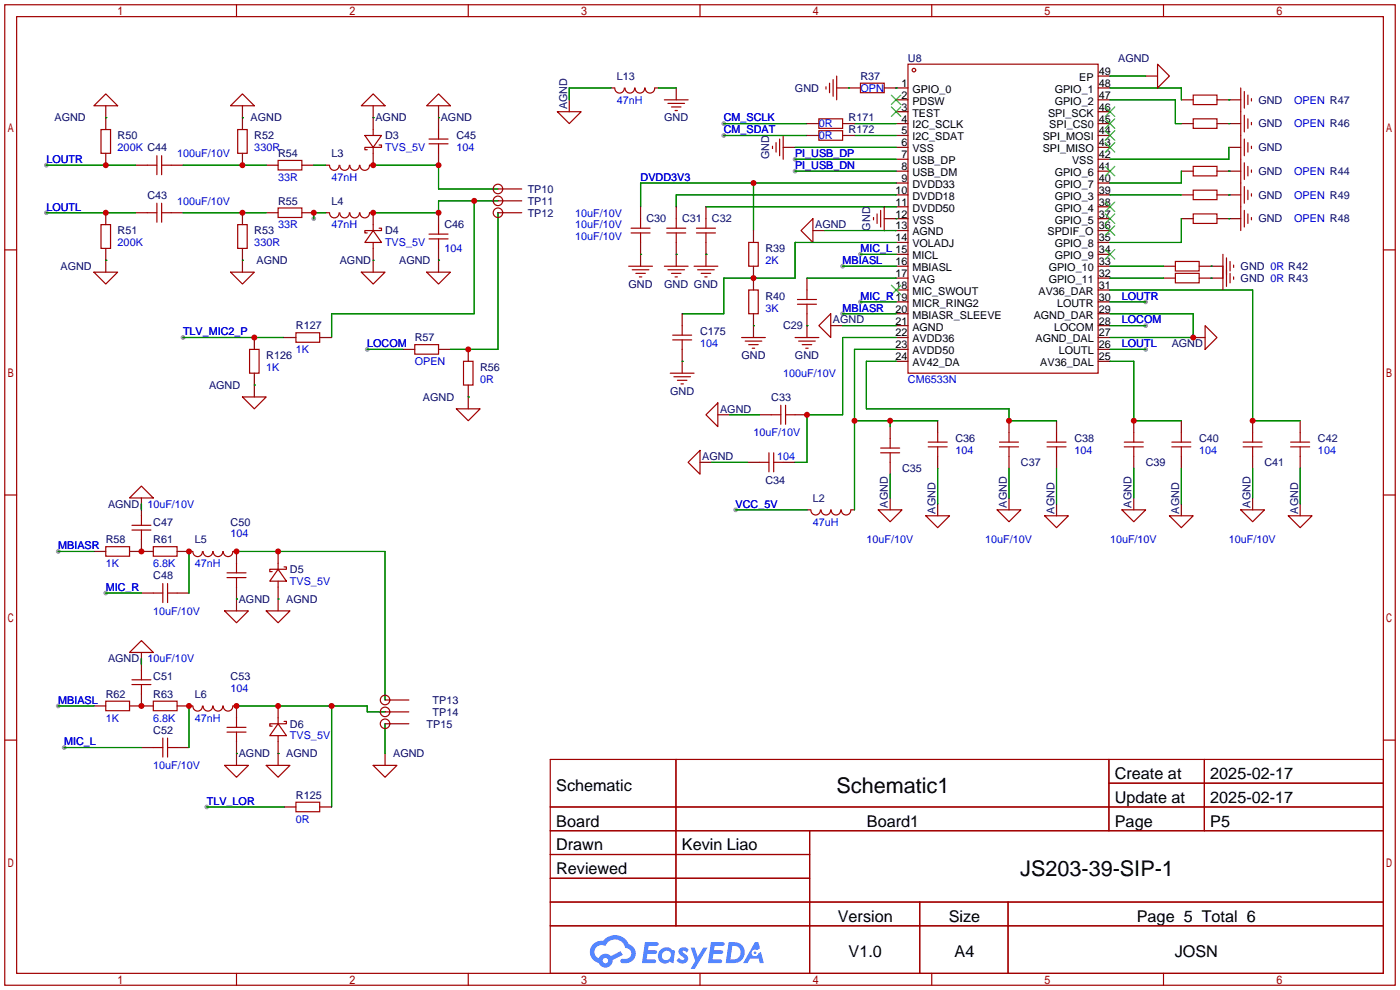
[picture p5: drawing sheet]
<svg xmlns="http://www.w3.org/2000/svg" width="299mm" height="212mm" viewBox="0 0 299 212" stroke-linecap="round" stroke-linejoin="round" font-family="sans-serif">
<g fill="#999">
<circle cx="169.9" cy="36.6" r=".51"/>
<circle cx="169.9" cy="34" r=".51"/>
<circle cx="183.9" cy="54.4" r=".51"/>
<circle cx="180.1" cy="56.9" r=".51"/>
<circle cx="183.9" cy="64.5" r=".51"/>
<circle cx="180.1" cy="67.1" r=".51"/>
<circle cx="157.2" cy="109" r=".51"/>
<circle cx="244.9" cy="74.7" r=".51"/>
<circle cx="244.9" cy="64.5" r=".51"/>
<circle cx="244.9" cy="69.6" r=".51"/>
<circle cx="67.1" cy="46.7" r=".51"/>
<circle cx="9.9" cy="35.3" r=".51"/>
<circle cx="9.9" cy="45.5" r=".51"/>
<circle cx="78.5" cy="74.7" r=".51"/>
<circle cx="12.4" cy="117.9" r=".51"/>
<circle cx="22.6" cy="126.7" r=".51"/>
<circle cx="12.4" cy="150.9" r=".51"/>
<circle cx="13.7" cy="159.8" r=".51"/>
<circle cx="154.7" cy="26.4" r=".51"/>
<circle cx="154.7" cy="29" r=".51"/>
<circle cx="44.2" cy="172.5" r=".51"/>
<circle cx="39.1" cy="72.1" r=".51"/>
</g>
<g fill="none" stroke="#a10000" stroke-width=".25">
<path d="M1 1h297.2v209.6h-297.2zM3.6 3.6h292.1v204.4h-292.1zM50.5 1v2.6M100.1 1v2.6M149.6 1v2.6M199.1 1v2.6M248.7 1v2.6M1 53.4h2.6M295.7 53.4h2.5M1 105.8h2.6M295.7 105.8h2.5M1 158.2h2.6"/>
<path d="M295.7 158.2h2.5M117.6 162.3h178.1v45.7h-178.1zM117.6 172.5h178.1M117.6 177.5h178.1M144.5 162.3v35.6M173 177.5v30.5M237 162.3v15.2M237 167.4h58.7M257.4 162.3v15.2M117.6 182.6h55.4M117.6 192.8h178.1M117.6 187.7h55.4"/>
<path d="M117.6 197.9h178.1M196.6 192.8v15.2M215.4 192.8v15.2M50.5 208v2.6M100.1 208v2.6M149.6 208v2.6M199.1 208v2.6M248.7 208v2.6"/>
</g>
<g fill="#5487ff">
<path d="M145.3 202.7a1.3 1.3 0 0 1 1.9 .3l-.4 .6a.54 .54 0 0 0-.9-.2l.1 .2a1.34 1.34 0 0 1 .9 1.8 1.47 1.47 0 0 1-2.3-.1l.5-.6 .8 .5a.31 .31 0 0 0 .4-.3 .31 .31 0 0 0-.3-.4 1.12 1.12 0 0 1-.7-1.8z"/>
<path d="M147.6 202.5h.9l.6 2 1.2-2h.9l-2.7 4.6h-.9l1-1.7z"/>
<path d="M137.8 201.4h1.7a1.31 1.31 0 0 1 1.2 .2 .4 .4 0 0 1-.3 .5l-1.8 .1-.1 .9h1.6a.4 .4 0 0 1 .4 .4 .4 .4 0 0 1-.5 .4h-1.6l-.2 1.2h1.4a.46 .46 0 0 1 .5 0 .46 .46 0 0 1 .1 .5l-.4 .2h-2.6z"/>
<path d="M151.9 201.4h1.7a1.32 1.32 0 0 1 1.2 .2 .39 .39 0 0 1-.3 .5l-1.8 .1-.1 .9h1.6a.4 .4 0 0 1 .4 .4 .4 .4 0 0 1-.4 .4h-1.7l-.2 1.2h1.4a.46 .46 0 0 1 .5 0 .46 .46 0 0 1 .1 .5l-.4 .2h-2.6z"/>
<path d="M161.3 201.4h.8l.3 1.3-.6 .4a.75 .75 0 0 0-1.1 .3 .75 .75 0 0 0 .5 1 .75 .75 0 0 0 .9-.7l.5-.2 .6 2.3h-.8l-.3-.9h-1.8l-.5 .9h-1z"/>
<path d="M155.7 201.4l-.6 4.4h1.5a2.27 2.27 0 0 0 2.6-2.2 2.27 2.27 0 0 0-2.7-2.2zM156.5 202.1a1.5 1.5 0 0 1 1.8 1.6 1.5 1.5 0 0 1-1.9 1.4h-.3z"/>
<path d="M141.2 203a1.6 1.6 0 0 0-.3 2.3 1.6 1.6 0 0 0 2.3 .2l.7 .3 .3-2.4-.1-.3-.5-.1a1.58 1.58 0 0 0-2.4 0zM141.8 203.5a.98 .98 0 0 1 1.6 .4 .98 .98 0 0 1-1.1 1.3 .94 .94 0 0 1-.9-.7 .94 .94 0 0 1 .4-1z"/>
<path d="M126.8 201.8a2.37 2.37 0 0 0 1.1 4 1.54 1.54 0 0 0 1.8 1 1.54 1.54 0 0 0 1.2-1.6l2.2-1.1-.5-.8-2 1a1.57 1.57 0 0 0-2.7 .5 1.5 1.5 0 0 1-.7-2.1 1.5 1.5 0 0 1 2.2-.5 2.23 2.23 0 0 1 2.3-1.4 2.23 2.23 0 0 1 2 1.8 1.16 1.16 0 0 1 1.2 1.1 1.16 1.16 0 0 1-1.1 1.2h-.7a.47 .47 0 0 0-.5 .4 .47 .47 0 0 0 .4 .5 2.17 2.17 0 0 0 2.5-.9 2.17 2.17 0 0 0-.3-2.7l-.8-.4a3.2 3.2 0 0 0-5.5-.7l-1.1 .1zM128.8 205.3a.6 .6 0 0 1 1.2 0 .6 .6 0 0 1-1.2 0z"/>
<circle cx="161.4" cy="203.6" r=".28"/>
</g>
<g fill="none" stroke="#a10000" stroke-width=".25">
<path d="M131.4 18.8a1.01 1.01 0 0 0 1 1.1 1.01 1.01 0 0 0 1-1.1M133.6 18.8a1.01 1.01 0 0 0 1 1.1 1.01 1.01 0 0 0 1-1.1M135.7 18.8a1.01 1.01 0 0 0 1.1 1.1 1.01 1.01 0 0 0 1-1.1M137.9 18.8a1.01 1.01 0 0 0 1 1.1 1.01 1.01 0 0 0 1-1.1M176.5 18.5v.6M177.3 17.8v2M178.1 17v3.6M178.8 16.3v5M183.9 17.8h5.1v2h-5.1zM194.1 13.7h40.6v66.1h-40.6zM247.4 13.7l2.5 2.6-2.5 2.5zM265.2 18.8v30.5"/>
<path d="M265.9 19.6v3.5M21.6 27.7h2v5.1h-2zM22.6 20.1l2.5 2.5h-5zM31.5 35.3h2M33.5 33.3v4M34.5 33.3v4M34.5 35.3h2.1M49.3 22.6l2.5-2.5 2.6 2.5zM50.8 27.7h2v5.1h-2zM59.4 34.3h5.1v2h-5.1zM70.4 35.3a1.01 1.01 0 0 0 1.1 1.1 1.01 1.01 0 0 0 1-1.1M72.6 35.3a1.01 1.01 0 0 0 1 1.1 1.01 1.01 0 0 0 1.1-1.1"/>
<path d="M74.8 35.3a1.01 1.01 0 0 0 1 1.1 1.01 1.01 0 0 0 1-1.1M76.9 35.3a1.01 1.01 0 0 0 1.1 1.1 1.01 1.01 0 0 0 1-1.1M78 29h3.5l-1.7 2.5zM79.8 20.1l2.5 2.5h-5.1zM79.8 27.7v1.3M79.8 31.5v1.3M81 31h.5v.5h-3.5v.5h.5M91.7 29.7h4.1M91.7 30.7h4.1M93.7 20.1l2.6 2.5h-5.1zM93.7 27.7v2M93.7 30.7v2.1"/>
<path d="M119.1 23.9h5.1l-2.5 2.5zM142 21.3h5.1M142.7 22.1h3.6M143.5 22.9h2M144.3 23.6h.5M165.1 31.2v.6M165.9 30.5v2M166.6 29.7v3.6M167.4 29v5M175 25.4h5.1v2h-5.1zM175 27.9h5.1v2.1h-5.1zM255 35.6h5.1v2h-5.1z"/>
<path d="M255 25.4h5.1v2h-5.1zM255 20.3h5.1v2.1h-5.1zM265.9 24.6v3.6M265.9 29.7v3.6M265.9 34.8v3.6M265.9 39.9v3.5M266.7 20.3v2.1M266.7 25.4v2M266.7 30.5v2M266.7 35.6v2M267.5 21.1v.5M267.5 26.2v.5"/>
<path d="M267.5 31.2v.6M267.5 36.3v.5M20.1 58.2h5l-2.5 2.5zM21.6 48h2v5.1h-2zM31.5 45.5h2M33.5 43.4v4.1M34.5 45.5h2.1M34.5 43.4v4.1M49.3 58.2h5.1l-2.6 2.5zM50.8 48h2v5.1h-2zM59.4 44.4h5.1v2.1h-5.1zM70.4 45.5a1.01 1.01 0 0 0 1.1 1.1 1.01 1.01 0 0 0 1-1.1"/>
<path d="M72.6 45.5a1.01 1.01 0 0 0 1 1.1 1.01 1.01 0 0 0 1.1-1.1M74.8 45.5a1.01 1.01 0 0 0 1 1.1 1.01 1.01 0 0 0 1-1.1M76.9 45.5a1.01 1.01 0 0 0 1.1 1.1 1.01 1.01 0 0 0 1-1.1M77.2 58.2h5.1l-2.5 2.5zM79.8 49.3l1.7 2.5h-3.5zM79.8 48v1.3M79.8 51.8v1.3M81 48.8h.5v.5h-3.5v.5h.5M91.2 58.2h5.1l-2.6 2.5zM91.7 50h4.1M91.7 51.1h4.1M93.7 48v2"/>
<path d="M93.7 51.1v2M134.4 56.9h5M134.9 48.8h4M134.9 49.8h4M135.1 57.7h3.6M135.9 58.4h2M136.7 59.2h.5M136.9 46.7v2.1M136.9 49.8v2M142 56.9h5.1M142.5 48.8h4.1M142.5 49.8h4.1"/>
<path d="M142.7 57.7h3.6M143.5 58.4h2M144.3 59.2h.5M144.5 46.7v2.1M144.5 49.8v2M148.3 56.9h5.1M148.8 48.8h4.1M148.8 49.8h4.1M149.1 57.7h3.6M149.9 58.4h2M150.6 59.2h.5M150.9 46.7v2.1"/>
<path d="M150.9 49.8v2M160 51.8h2.1v5.1h-2.1zM173.7 46.7v5.1l-2.5-2.5zM186.7 46.5v.5M187.5 45.7v2.1M188.2 45v3.5M189 44.2v5.1M251.2 55.9h5.1v2h-5.1zM251.2 58.4h5.1v2.1h-5.1zM255 45.7h5.1v2.1h-5.1zM255 40.6h5.1v2.1h-5.1zM261.4 54.4v7.6"/>
<path d="M262.1 55.1v6.1M262.9 55.9v2M262.9 58.4v2.1M263.7 56.6v.6M263.7 59.2v.5M265.9 45v3.5M266.7 40.6v2.1M266.7 45.7v2.1M267.5 41.4v.5M267.5 46.5v.5M53.3 74.7h2.1v5.1h-2.1zM63.2 71.1h5.1v2.1h-5.1z"/>
<path d="M88.6 73.7h5.1v2h-5.1zM99.1 77.2h2v5.1h-2zM143.3 79.8h5M143.8 71.6h4M143.8 72.6h4M145.8 69.6v2M145.8 72.6v2.1M158.5 72.1h5.1M159.3 72.9h3.5M160 62h2.1v5.1h-2.1zM160 73.7h2.1M160.8 74.4h.5"/>
<path d="M169.9 72.1h5.1M170.4 64h4.1M170.4 65h4.1M170.7 72.9h3.5M171.4 73.7h2.1M172.2 74.4h.5M172.5 62v2M172.5 65v2.1M175 69.6l2.5-2.5v5zM257.6 69.6l2.5 2.5-2.5 2.6zM51.8 84.8h5.1l-2.5 2.6zM97.5 87.4h5.1l-2.5 2.5z"/>
<path d="M144 80.5h3.6M144.8 81.3h2M145.5 82h.5M149.6 96.3v5l-2.5-2.5zM150.9 88.6l2.5-2.5v5.1zM162.3 98.8h2M164.3 96.8v4M164.8 88.6h2.1M165.4 96.8v4M165.4 98.8h2M166.9 86.6v4.1M167.9 86.6v4.1"/>
<path d="M167.9 88.6h2M188.2 95.8h4.1M188.2 96.8h4.1M190.2 93.7v2.1M190.2 96.8v2M198.4 94.5h4M198.4 95.5h4M200.4 92.5v2M200.4 95.5v2M213.6 94.5h4.1M213.6 95.5h4.1M215.6 92.5v2"/>
<path d="M215.6 95.5v2M223.8 94.5h4M223.8 95.5h4M225.8 92.5v2M225.8 95.5v2M240.3 94.5h4M240.3 95.5h4M242.3 92.5v2M242.3 95.5v2M250.4 94.5h4.1M250.4 95.5h4.1M252.5 92.5v2"/>
<path d="M252.5 95.5v2M265.7 94.5h4M265.7 95.5h4M267.7 92.5v2M267.7 95.5v2M275.8 94.5h4.1M275.8 95.5h4.1M277.9 92.5v2M277.9 95.5v2M22.6 116.8h5.1v2.1h-5.1zM28.2 112.3h4.1M28.2 113.3h4.1"/>
<path d="M30.2 103.9l2.6 2.5h-5.1zM30.2 110.2v2.1M30.2 113.3v2M32.8 116.8h5v2.1h-5zM41.2 117.9a1.01 1.01 0 0 0 1 1.1 1.01 1.01 0 0 0 1.1-1.1M43.4 117.9a1.01 1.01 0 0 0 1 1.1 1.01 1.01 0 0 0 1-1.1M45.6 117.9a1.01 1.01 0 0 0 1 1.1 1.01 1.01 0 0 0 1-1.1M47.7 117.9a1.01 1.01 0 0 0 1 1.1 1.01 1.01 0 0 0 1.1-1.1M173.3 109a1.01 1.01 0 0 0 1 1.1 1.01 1.01 0 0 0 1-1.1M175.5 109a1.01 1.01 0 0 0 1 1.1 1.01 1.01 0 0 0 1-1.1M177.7 109a1.01 1.01 0 0 0 1 1.1 1.01 1.01 0 0 0 1-1.1M179.8 109a1.01 1.01 0 0 0 1 1.1 1.01 1.01 0 0 0 1-1.1"/>
<path d="M187.7 109h5.1l-2.6 2.5zM197.9 110.2h5l-2.5 2.6zM213.1 109h5.1l-2.6 2.5zM223.3 110.2h5l-2.5 2.6zM239.8 109h5.1l-2.6 2.5zM249.9 110.2h5.1l-2.5 2.6zM265.2 109h5.1l-2.6 2.5zM275.3 110.2h5.1l-2.5 2.6zM30.2 136.9l2.6 2.5h-5.1zM32.8 126.7h2M34.8 124.7v4.1M35.8 126.7h2"/>
<path d="M35.8 124.7v4.1M48 130.6h5.1l-2.6 2.5zM48.5 123.4h4.1M48.5 122.4h4.1M50.5 120.4v2M50.5 123.4v2.1M56.9 130.6h5.1l-2.6 2.5zM59.4 121.7l1.8 2.5h-3.5zM59.4 120.4v1.3M59.4 124.2v1.3M60.7 121.2h.5v.5h-3.5v.5h.5M22.6 149.9h5.1v2h-5.1z"/>
<path d="M28.2 145.3h4.1M28.2 146.3h4.1M30.2 143.3v2M30.2 146.3v2M32.8 149.9h5v2h-5zM32.8 159.8h2M34.8 157.7v4.1M35.8 157.7v4.1M35.8 159.8h2M41.2 150.9a1.01 1.01 0 0 0 1 1.1 1.01 1.01 0 0 0 1.1-1.1M43.4 150.9a1.01 1.01 0 0 0 1 1.1 1.01 1.01 0 0 0 1-1.1M45.6 150.9a1.01 1.01 0 0 0 1 1.1 1.01 1.01 0 0 0 1-1.1"/>
<path d="M47.7 150.9a1.01 1.01 0 0 0 1 1.1 1.01 1.01 0 0 0 1.1-1.1M48.5 156.5h4.1M48.5 155.4h4.1M50.5 153.4v2M50.5 156.5v2M59.4 154.7l1.8 2.5h-3.5zM59.4 153.4v1.3M59.4 157.2v1.3M60.7 154.2h.5v.5h-3.5v.5h.5M48 163.6h5.1l-2.6 2.5zM56.9 163.6h5.1l-2.6 2.5zM63.2 171.5h5.1v2h-5.1z"/>
<path d="M79.8 163.6h5l-2.5 2.5z"/>
<circle cx="195.3" cy="15" r=".38"/>
<circle cx="106.4" cy="45.5" r="1.02"/>
<circle cx="106.4" cy="40.4" r="1.02"/>
<circle cx="106.4" cy="42.9" r="1.02"/>
<circle cx="82.3" cy="154.7" r="1.02"/>
<circle cx="82.3" cy="149.6" r="1.02"/>
<circle cx="82.3" cy="152.1" r="1.02"/>
</g>
<g fill="none" stroke="#870000" stroke-width=".25">
<path d="M130.6 18.8h.7M140 18.8h.7M144.5 18.8v2.5M178.8 18.8h5.1M189 18.8h5.1M234.7 18.8h2.5M234.7 16.3h2.5M244.9 16.3h2.5M22.6 22.6v5.1M22.6 32.8v2.5M29 35.3h2.5M36.6 35.3h2.5"/>
<path d="M51.8 22.6v5.1M51.8 32.8v2.5M56.9 35.3h2.5M64.5 35.3h2.6M69.6 35.3h.8M79.8 32.8v2.5h-.8M79.8 22.6v5.1M93.7 22.6v5.1M93.7 32.8v2.5M121.7 21.3v2.6M167.4 31.5h2.5M172.5 26.4h2.5"/>
<path d="M172.5 29h2.5M180.1 26.4h2.5M180.1 29h2.5M191.5 21.3h2.6M191.5 23.9h2.6M191.5 26.4h2.6M191.5 29h2.6M191.5 31.5h2.6M191.5 34h2.6M191.5 36.6h2.6M191.5 39.1h2.6M234.7 21.3h2.5"/>
<path d="M234.7 23.9h2.5M234.7 26.4h2.5M234.7 29h2.5M234.7 31.5h2.5M234.7 34h2.5M234.7 36.6h2.5M234.7 39.1h2.5M252.5 21.3h2.5M252.5 26.4h2.5M252.5 36.6h2.5M260.1 21.3h5.1M260.1 26.4h5.1"/>
<path d="M260.1 36.6h5.1M262.6 31.5h2.6M22.6 45.5v2.5M22.6 53.1v5.1M29 45.5h2.5M36.6 45.5h2.5M51.8 45.5v2.5M51.8 53.1v5.1M56.9 45.5h2.5M64.5 45.5h2.6M69.6 45.5h.8M79 45.5h.8v2.5"/>
<path d="M79.8 53.1v5.1M93.7 45.5v2.5M93.7 53.1v5.1M106.4 45.5h5.1M106.4 40.4h5.1M106.4 42.9h5.1M136.9 44.2v2.5M136.9 51.8v5.1M144.5 44.2v2.5M144.5 51.8v5.1M150.9 44.2v2.5M150.9 51.8v5.1"/>
<path d="M161 49.3v2.5M161 56.9v5.1M172.5 59.4v2.6M173.7 49.3h2.6M189 46.7h5.1M191.5 41.7h2.6M191.5 44.2h2.6M191.5 49.3h2.6M191.5 51.8h2.6M191.5 54.4h2.6M191.5 56.9h2.6M191.5 59.4h2.6"/>
<path d="M234.7 41.7h2.5M234.7 44.2h2.5M234.7 46.7h2.5M234.7 49.3h2.5M234.7 51.8h2.5M234.7 54.4h2.5M234.7 56.9h2.5M234.7 59.4h2.5M248.7 56.9h2.5M248.7 59.4h2.5M252.5 41.7h2.5M252.5 46.7h2.5"/>
<path d="M256.3 56.9h5.1M256.3 59.4h5.1M260.1 41.7h5.1M260.1 46.7h5.1M54.4 72.1v2.6M54.4 79.8v5M60.7 72.1h2.5M68.3 72.1h2.6M86.1 74.7h2.5M93.7 74.7h2.6M100.1 74.7v2.5M145.8 67.1v2.5"/>
<path d="M145.8 74.7v5.1M161 67.1v5M172.5 67.1v5M177.5 69.6h2.6M191.5 62h2.6M191.5 64.5h2.6M191.5 67.1h2.6M191.5 69.6h2.6M191.5 72.1h2.6M191.5 74.7h2.6M191.5 77.2h2.6M234.7 62h2.5"/>
<path d="M234.7 64.5h2.5M234.7 67.1h2.5M234.7 69.6h2.5M234.7 72.1h2.5M234.7 74.7h2.5M234.7 77.2h2.5M255 72.1h2.6M100.1 82.3v5.1M149.6 98.8h2.5M153.4 88.6h2.6M159.8 98.8h2.5M162.3 88.6h2.5"/>
<path d="M167.4 98.8h2.5M169.9 88.6h2.6M190.2 91.2v2.5M190.2 98.8v2.5M200.4 89.9v2.6M200.4 97.5v2.6M215.6 89.9v2.6M215.6 97.5v2.6M225.8 89.9v2.6M225.8 97.5v2.6M242.3 89.9v2.6M242.3 97.5v2.6"/>
<path d="M252.5 89.9v2.6M252.5 97.5v2.6M267.7 89.9v2.6M267.7 97.5v2.6M277.9 89.9v2.6M277.9 97.5v2.6M20.1 117.9h2.5M27.7 117.9h5.1M30.2 106.4v3.8M30.2 115.3v2.6M37.8 117.9h3.3M49.8 117.9h.7v2.5"/>
<path d="M59.4 117.9v2.5M172.5 109h.7M181.9 109h.7M190.2 106.4v2.6M200.4 107.7v2.5M215.6 106.4v2.6M225.8 107.7v2.5M242.3 106.4v2.6M252.5 107.7v2.5M267.7 106.4v2.6M277.9 107.7v2.5M30.2 139.4v3.9"/>
<path d="M30.2 126.7h2.6M37.8 126.7h2.6M50.5 125.5v5.1M59.4 125.5v5.1M20.1 150.9h2.5M27.7 150.9h5.1M30.2 148.3v2.6M30.2 159.8h2.6M37.8 150.9h3.3M37.8 159.8h2.6M49.8 150.9h.7v2.5M50.5 158.5v5.1"/>
<path d="M59.4 150.9v2.5M59.4 158.5v5.1M82.3 149.6h5.1M82.3 152.1h5.1M82.3 154.7h5.1M60.7 172.5h2.5M68.3 172.5h2.6M82.3 161v2.6"/>
</g>
<g fill="none" stroke="#3c3" stroke-width=".25">
<path d="M190.5 20.3l2 2.1M190.5 22.9l2 2M192.5 20.3l-2 2.1M192.5 22.9l-2 2M236.2 35.6l2.1 2M236.2 30.5l2.1 2M236.2 27.9l2.1 2.1M236.2 25.4l2.1 2M236.2 22.9l2.1 2M238.3 35.6l-2.1 2M238.3 30.5l-2.1 2M238.3 27.9l-2.1 2.1"/>
<path d="M238.3 25.4l-2.1 2M238.3 22.9l-2.1 2M236.2 53.3l2.1 2.1M236.2 48.3l2.1 2M236.2 45.7l2.1 2.1M236.2 43.2l2.1 2M238.3 53.3l-2.1 2.1M238.3 48.3l-2.1 2M238.3 45.7l-2.1 2.1M238.3 43.2l-2.1 2M190.5 61l2 2M192.5 61l-2 2"/>
</g>
<g fill="none" stroke="#008700" stroke-width=".25">
<path d="M130.6 18.8h-8.9v2.5M140.7 18.8h3.8M181.4 18.8h.1M191.5 18.8h.1M237.2 18.8h15.3v2.5M237.2 16.3h7.7M9.9 35.3h19.1M22.6 25.1h.1M39.1 35.3h17.8M51.8 25.1h.1M67.1 35.3h2.5M79.8 25.1h.1"/>
<path d="M79.8 35.3h13.9v5.1h12.7M93.7 25.1h.1M154.7 26.4h17.8M154.7 29h17.8M161 39.1v10.2M169.9 31.5h21.6M169.9 36.6h21.6M169.9 34h21.6M182.6 26.4h8.9M182.6 29h8.9M191.5 39.1h-54.6v5.1M237.2 21.3h14v5.1h1.3"/>
<path d="M252.5 36.6v2.5h-15.3M262.6 36.6h.1M262.6 26.4h.1M262.6 21.3h.1M262.6 31.5v2.5h-25.4M9.9 45.5h19.1M22.6 55.6h.1M39.1 45.5h17.8M51.8 55.6h.1M69.6 45.5h-2.5v1.2M79.8 55.6h.1M93.7 55.6h.1"/>
<path d="M101.3 42.9v24.2h-30.4v5M106.4 45.5v29.2h-10.1M106.4 42.9h-12.7v2.6h-13.9M136.9 54.4h.1M144.5 54.4h.1M150.9 54.4h.1M150.9 44.2h40.6M172.5 59.4h19M176.3 49.3h15.2M180.1 56.9h11.4M183.9 54.4h7.6M191.5 46.7h.1"/>
<path d="M191.5 41.7h-47v2.5M191.5 51.8h-21.6v7.6h-15.2v7.7h-8.9M237.2 41.7h15.3M237.2 59.4h11.5M237.2 56.9h11.5M252.5 46.7v5.1h-15.3M258.8 56.9h.1M258.8 59.4h.1M262.6 46.7h.1M262.6 41.7h.1M39.1 72.1h21.6M78.5 74.7h7.6"/>
<path d="M145.8 77.2h.1M161 69.6h.1M172.5 69.6h.1M180.1 67.1h11.4M180.1 69.6h11.4M183.9 64.5h7.6M191.5 72.1h-11.4v16.5h-7.6v10.2h-2.6M191.5 77.2h-6.3v10.2h30.4v2.5h10.2M191.5 74.7h-8.9v34.3M237.2 67.1h17.8v5h-17.8M237.2 64.5h7.7M237.2 69.6h7.7"/>
<path d="M237.2 74.7h7.7M237.2 77.2h5.1v12.7h10.2M237.2 62h30.5v27.9h10.2M54.4 82.3h.1M100.1 84.8h.1M152.1 98.8h7.7M156 88.6h6.3M182.6 89.9h17.8M190.2 89.9v1.3M12.4 117.9h7.7M30.2 117.9h.1M30.2 107.7v1.3"/>
<path d="M40.4 117.9v8.8M50.5 117.9h31.8v31.7M157.2 109h15.3M190.2 101.3v5.1M200.4 100.1v7.6M215.6 100.1v6.3M225.8 100.1v7.6M242.3 100.1v6.3M252.5 100.1v7.6M267.7 100.1v6.3M277.9 100.1v7.6M22.6 126.7h7.6"/>
<path d="M50.5 128h.1M59.4 128h.1M12.4 150.9h7.7M13.7 159.8h16.5M30.2 150.9h.1M30.2 140.7v1.3M40.4 150.9v8.9M50.5 150.9h28v1.2h3.8M70.9 150.9v21.6M82.3 154.7v6.3M44.2 172.5h16.5M50.5 161h.1"/>
<path d="M59.4 161h.1"/>
</g>
<g fill="#c00">
<circle cx="161" cy="39.1" r=".63"/>
<circle cx="161" cy="59.4" r=".63"/>
<circle cx="172.5" cy="88.6" r=".63"/>
<circle cx="182.6" cy="89.9" r=".63"/>
<circle cx="190.2" cy="89.9" r=".63"/>
<circle cx="215.6" cy="89.9" r=".63"/>
<circle cx="242.3" cy="89.9" r=".63"/>
<circle cx="255" cy="72.1" r=".63"/>
<circle cx="267.7" cy="89.9" r=".63"/>
<circle cx="67.1" cy="45.5" r=".63"/>
<circle cx="79.8" cy="35.3" r=".63"/>
<circle cx="93.7" cy="35.3" r=".63"/>
<circle cx="100.1" cy="74.7" r=".63"/>
<circle cx="22.6" cy="35.3" r=".63"/>
<circle cx="22.6" cy="45.5" r=".63"/>
<circle cx="79.8" cy="45.5" r=".63"/>
<circle cx="93.7" cy="45.5" r=".63"/>
<circle cx="101.3" cy="42.9" r=".63"/>
<circle cx="51.8" cy="35.3" r=".63"/>
<circle cx="51.8" cy="45.5" r=".63"/>
<circle cx="30.2" cy="117.9" r=".63"/>
<circle cx="40.4" cy="117.9" r=".63"/>
<circle cx="50.5" cy="117.9" r=".63"/>
<circle cx="59.4" cy="117.9" r=".63"/>
<circle cx="30.2" cy="150.9" r=".63"/>
<circle cx="40.4" cy="150.9" r=".63"/>
<circle cx="50.5" cy="150.9" r=".63"/>
<circle cx="59.4" cy="150.9" r=".63"/>
<circle cx="70.9" cy="150.9" r=".63"/>
<circle cx="54.4" cy="72.1" r=".63"/>
</g>
<g font-size="4.6">
<text x="178.8" y="169.4">Schematic1</text>
<text x="218" y="187.2">JS203-39-SIP-1</text>
</g>
<g font-size="3.5">
<text x="238.3" y="166.5">Create at</text>
<text x="258.7" y="166.5">2025-02-17</text>
<text x="118.9" y="169.1">Schematic</text>
<text x="238.3" y="171.6">Update at</text>
<text x="258.7" y="171.6">2025-02-17</text>
<text x="118.9" y="176.7">Board</text>
<text x="185.3" y="176.7">Board1</text>
<text x="238.3" y="176.7">Page</text>
<text x="258.7" y="176.7">P5</text>
<text x="118.9" y="181.8">Drawn</text>
<text x="145.7" y="181.8">Kevin Liao</text>
<text x="118.9" y="186.8">Reviewed</text>
<text x="179.1" y="197">Version</text>
<text x="202.8" y="197">Size</text>
<text x="243" y="197">Page 5 Total 6</text>
<text x="181.4" y="204.6">V1.0</text>
<text x="204" y="204.6">A4</text>
<text x="251.1" y="204.6">JOSN</text>
</g>
<g font-size="2.3" fill="#000080">
<text x="131.8" y="17.1">L13</text>
<text x="183.9" y="17.1">R37</text>
<text x="194.1" y="13.3">U8</text>
<text x="239" y="13.3">AGND</text>
<text x="121.2" y="23.4" transform="rotate(-90 121.2 23.4)">AGND</text>
<text x="169.9" y="19.6">GND</text>
<text x="269" y="22.1">GND</text>
<text x="11.7" y="26">AGND</text>
<text x="25.1" y="29.8">R50</text>
<text x="53.6" y="26">AGND</text>
<text x="54.4" y="29.8">R52</text>
<text x="80.2" y="26">AGND</text>
<text x="82.3" y="29.8">D3</text>
<text x="94.2" y="26">AGND</text>
<text x="97.5" y="29.8">C45</text>
<text x="142" y="26">GND</text>
<text x="181.4" y="26">R171</text>
<text x="181.4" y="28.5">R172</text>
<text x="269" y="27.2">GND</text>
<text x="59.4" y="33.6">R54</text>
<text x="70.9" y="33.6">L3</text>
<text x="164.4" y="34.1" transform="rotate(-90 164.4 34.1)">GND</text>
<text x="269" y="32.3">GND</text>
<text x="112.8" y="41.2">TP10</text>
<text x="269" y="37.4">GND</text>
<text x="31.5" y="42.5">C43</text>
<text x="59.4" y="43.7">R55</text>
<text x="70.9" y="43.7">L4</text>
<text x="112.8" y="43.7">TP11</text>
<text x="112.8" y="46.3">TP12</text>
<text x="138.2" y="47.5">C30</text>
<text x="145.8" y="47.5">C31</text>
<text x="152.1" y="47.5">C32</text>
<text x="269" y="47.5">GND</text>
<text x="269" y="42.5">GND</text>
<text x="25.1" y="50.1">R51</text>
<text x="54.4" y="50.1">R53</text>
<text x="82.3" y="50.1">D4</text>
<text x="95" y="48.8">C46</text>
<text x="163.6" y="53.9">R39</text>
<text x="174.2" y="48.8">AGND</text>
<text x="186" y="49.3" transform="rotate(-90 186 49.3)">GND</text>
<text x="12.9" y="57.7">AGND</text>
<text x="54.8" y="56.4">AGND</text>
<text x="72.6" y="56.4">AGND</text>
<text x="85.3" y="56.4">AGND</text>
<text x="265.2" y="57.7">GND 0R R42</text>
<text x="134.3" y="61.5">GND</text>
<text x="142" y="61.5">GND GND</text>
<text x="163.6" y="64.1">R40</text>
<text x="265.2" y="60.2">GND 0R R43</text>
<text x="63.2" y="70.4">R127</text>
<text x="149.6" y="71.7">C175</text>
<text x="167.4" y="70.4">C29</text>
<text x="178" y="69.1">AGND</text>
<text x="56.9" y="76.8">R126</text>
<text x="88.6" y="72.9">R57</text>
<text x="158.5" y="76.8">GND</text>
<text x="169.9" y="76.8">GND</text>
<text x="250.4" y="74.2">AGND</text>
<text x="44.7" y="83.1">AGND</text>
<text x="102.6" y="79.3">R56</text>
<text x="90.4" y="85.6">AGND</text>
<text x="143.2" y="84.4">GND</text>
<text x="153.9" y="88.2">AGND</text>
<text x="164.8" y="85.6">C33</text>
<text x="204.2" y="94.5">C36</text>
<text x="229.6" y="94.5">C38</text>
<text x="256.3" y="94.5">C40</text>
<text x="281.7" y="94.5">C42</text>
<text x="150.1" y="98.3">AGND</text>
<text x="192.8" y="100.9">C35</text>
<text x="218.2" y="99.6">C37</text>
<text x="244.9" y="99.6">C39</text>
<text x="270.3" y="99.6">C41</text>
<text x="163.6" y="103.4">C34</text>
<text x="173.7" y="107.2">L2</text>
<text x="23.1" y="108.5">AGND</text>
<text x="32.8" y="112.3">C47</text>
<text x="49.3" y="112.3">C50</text>
<text x="189.8" y="108.5" transform="rotate(-90 189.8 108.5)">AGND</text>
<text x="199.9" y="109.8" transform="rotate(-90 199.9 109.8)">AGND</text>
<text x="215.2" y="108.5" transform="rotate(-90 215.2 108.5)">AGND</text>
<text x="225.3" y="109.8" transform="rotate(-90 225.3 109.8)">AGND</text>
<text x="241.9" y="108.5" transform="rotate(-90 241.9 108.5)">AGND</text>
<text x="252" y="109.8" transform="rotate(-90 252 109.8)">AGND</text>
<text x="267.3" y="108.5" transform="rotate(-90 267.3 108.5)">AGND</text>
<text x="277.4" y="109.8" transform="rotate(-90 277.4 109.8)">AGND</text>
<text x="22.6" y="116.1">R58</text>
<text x="32.8" y="116.1">R61</text>
<text x="41.7" y="116.1">L5</text>
<text x="32.8" y="123.7">C48</text>
<text x="62" y="122.5">D5</text>
<text x="51" y="128.8">AGND</text>
<text x="61.2" y="128.8">AGND</text>
<text x="23.1" y="141.5">AGND</text>
<text x="22.6" y="149.1">R62</text>
<text x="32.8" y="149.1">R63</text>
<text x="32.8" y="145.3">C51</text>
<text x="41.7" y="149.1">L6</text>
<text x="49.3" y="145.3">C53</text>
<text x="62" y="155.5">D6</text>
<text x="91.2" y="155.5">TP15</text>
<text x="92.5" y="150.4">TP13</text>
<text x="92.5" y="153">TP14</text>
<text x="32.8" y="156.8">C52</text>
<text x="51" y="161.8">AGND</text>
<text x="61.2" y="161.8">AGND</text>
<text x="84" y="161.8">AGND</text>
<text x="63.2" y="170.7">R125</text>
</g>
<g font-size="2.3">
<text x="230.7" y="17.3">EP</text>
<text x="234.8" y="16">49</text>
<text x="192.6" y="18.6">1</text>
<text x="192.6" y="21.1">2</text>
<text x="192.6" y="23.6">3</text>
<text x="195" y="19.8">GPIO_0</text>
<text x="195" y="22.4">PDSW</text>
<text x="225.4" y="22.4">GPIO_2</text>
<text x="225.4" y="19.8">GPIO_1</text>
<text x="234.8" y="23.6">46</text>
<text x="234.8" y="21.1">47</text>
<text x="234.8" y="18.6">48</text>
<text x="192.6" y="26.2">4</text>
<text x="192.6" y="28.7">5</text>
<text x="195" y="24.9">TEST</text>
<text x="195" y="27.5">I2C_SCLK</text>
<text x="195" y="30">I2C_SDAT</text>
<text x="222.8" y="30">SPI_MOSI</text>
<text x="224" y="24.9">SPI_SCK</text>
<text x="224.3" y="27.5">SPI_CS0</text>
<text x="234.8" y="28.7">44</text>
<text x="234.8" y="26.2">45</text>
<text x="192.6" y="31.3">6</text>
<text x="192.6" y="33.8">7</text>
<text x="195" y="32.5">VSS</text>
<text x="195" y="35.1">USB_DP</text>
<text x="222.8" y="32.5">SPI_MISO</text>
<text x="229.1" y="35.1">VSS</text>
<text x="234.8" y="33.8">42</text>
<text x="234.8" y="31.3">43</text>
<text x="191.4" y="41.4">10</text>
<text x="192.6" y="36.3">8</text>
<text x="192.6" y="38.9">9</text>
<text x="195" y="37.6">USB_DM</text>
<text x="195" y="40.2">DVDD33</text>
<text x="225.4" y="40.2">GPIO_7</text>
<text x="225.4" y="37.6">GPIO_6</text>
<text x="234.8" y="41.4">39</text>
<text x="234.8" y="38.9">40</text>
<text x="234.8" y="36.3">41</text>
<text x="191.4" y="44">11</text>
<text x="191.4" y="46.5">12</text>
<text x="195" y="42.7">DVDD18</text>
<text x="195" y="45.2">DVDD50</text>
<text x="195" y="47.8">VSS</text>
<text x="225.4" y="47.8">GPIO_5</text>
<text x="225.4" y="45.2">GPIO_4</text>
<text x="225.4" y="42.7">GPIO_3</text>
<text x="234.8" y="46.5">37</text>
<text x="234.8" y="44">38</text>
<text x="191.4" y="49">13</text>
<text x="191.4" y="51.6">14</text>
<text x="195" y="50.3">AGND</text>
<text x="195" y="52.9">VOLADJ</text>
<text x="223.9" y="50.3">SPDIF_O</text>
<text x="225.4" y="52.9">GPIO_8</text>
<text x="234.8" y="51.6">35</text>
<text x="234.8" y="49">36</text>
<text x="191.4" y="56.7">16</text>
<text x="191.4" y="59.2">17</text>
<text x="195" y="55.4">MICL</text>
<text x="195" y="57.9">MBIASL</text>
<text x="224.1" y="57.9">GPIO_10</text>
<text x="225.4" y="55.4">GPIO_9</text>
<text x="234.8" y="59.2">32</text>
<text x="234.8" y="56.7">33</text>
<text x="234.8" y="54.1">34</text>
<text x="191.4" y="61.7">18</text>
<text x="195" y="60.5">VAG</text>
<text x="195" y="63">MIC_SWOUT</text>
<text x="195" y="65.6">MICR_RING2</text>
<text x="222" y="63">AV36_DAR</text>
<text x="224.1" y="60.5">GPIO_11</text>
<text x="225.9" y="65.6">LOUTR</text>
<text x="234.8" y="64.3">30</text>
<text x="234.8" y="61.7">31</text>
<text x="191.4" y="66.8">20</text>
<text x="191.4" y="69.4">21</text>
<text x="191.4" y="71.9">22</text>
<text x="195" y="68.1">MBIASR_SLEEVE</text>
<text x="195" y="70.6">AGND</text>
<text x="220.9" y="68.1">AGND_DAR</text>
<text x="225.3" y="70.6">LOCOM</text>
<text x="234.8" y="71.9">27</text>
<text x="234.8" y="69.4">28</text>
<text x="234.8" y="66.8">29</text>
<text x="191.4" y="74.4">23</text>
<text x="191.4" y="77">24</text>
<text x="195" y="73.2">AVDD36</text>
<text x="195" y="75.7">AVDD50</text>
<text x="221.3" y="73.2">AGND_DAL</text>
<text x="226.3" y="75.7">LOUTL</text>
<text x="234.8" y="77">25</text>
<text x="234.8" y="74.4">26</text>
<text x="195" y="78.3">AV42_DA</text>
<text x="222.3" y="78.3">AV36_DAL</text>
</g>
<g font-size="2.3" fill="#00f">
<text x="131.8" y="22.1">47nH</text>
<text x="183.9" y="19.6">OPN</text>
<text x="276.6" y="22.1">OPEN R47</text>
<text x="154.7" y="26">CM_SCLK</text>
<text x="154.7" y="28.5">CM_SDAT</text>
<text x="175" y="27.2">0R</text>
<text x="175" y="29.8">0R</text>
<text x="276.6" y="27.2">OPEN R46</text>
<text x="9.9" y="34.8">LOUTR</text>
<text x="25.1" y="32.3">200K C44</text>
<text x="37.8" y="33.6">100uF/10V</text>
<text x="54.4" y="32.3">330R</text>
<text x="82.3" y="32.3">TVS_5V</text>
<text x="97.5" y="32.3">104</text>
<text x="169.9" y="33.6">PI_USB_DP</text>
<text x="59.4" y="38.7">33R</text>
<text x="70.9" y="38.7">47nH</text>
<text x="136.9" y="38.7">DVDD3V3</text>
<text x="169.9" y="36.1">PI_USB_DN</text>
<text x="276.6" y="37.4">OPEN R44</text>
<text x="9.9" y="45">LOUTL</text>
<text x="37.8" y="43.7">100uF/10V</text>
<text x="122.9" y="46.3">10uF/10V</text>
<text x="276.6" y="47.5">OPEN R48</text>
<text x="276.6" y="42.5">OPEN R49</text>
<text x="25.1" y="52.6">200K</text>
<text x="54.4" y="52.6">330R</text>
<text x="59.4" y="48.8">33R</text>
<text x="70.9" y="48.8">47nH</text>
<text x="82.3" y="52.6">TVS_5V</text>
<text x="95" y="53.9">104</text>
<text x="122.9" y="48.8">10uF/10V</text>
<text x="122.9" y="51.4">10uF/10V</text>
<text x="183.9" y="53.9">MIC_L 15</text>
<text x="163.6" y="56.4">2K</text>
<text x="180.1" y="56.4">MBIASL</text>
<text x="183.9" y="64.1">MIC_R19</text>
<text x="239.8" y="64.1">LOUTR</text>
<text x="39.1" y="71.7">TLV_MIC2_P</text>
<text x="163.6" y="66.6">3K</text>
<text x="180.1" y="66.6">MBIASR</text>
<text x="239.8" y="69.1">LOCOM</text>
<text x="63.2" y="75.5">1K</text>
<text x="78.5" y="74.2">LOCOM</text>
<text x="149.6" y="74.2">104</text>
<text x="239.8" y="74.2">LOUTL</text>
<text x="56.9" y="79.3">1K</text>
<text x="88.6" y="78">OPEN</text>
<text x="102.6" y="81.8">0R</text>
<text x="167.4" y="80.6">100uF/10V</text>
<text x="194.1" y="81.8">CM6533N</text>
<text x="161" y="93.3">10uF/10V</text>
<text x="166.1" y="98.3">104</text>
<text x="204.2" y="97.1">104</text>
<text x="229.6" y="97.1">104</text>
<text x="256.3" y="97.1">104</text>
<text x="281.7" y="97.1">104</text>
<text x="31.5" y="108.5">10uF/10V</text>
<text x="157.2" y="108.5">VCC_5V</text>
<text x="173.7" y="112.3">47uH</text>
<text x="12.4" y="117.4">MBIASR</text>
<text x="49.3" y="114.9">104</text>
<text x="185.2" y="116.1">10uF/10V</text>
<text x="210.6" y="116.1">10uF/10V</text>
<text x="237.2" y="116.1">10uF/10V</text>
<text x="262.6" y="116.1">10uF/10V</text>
<text x="22.6" y="121.2">1K</text>
<text x="32.8" y="121.2">6.8K</text>
<text x="41.7" y="121.2">47nH</text>
<text x="62" y="125">TVS_5V</text>
<text x="22.6" y="126.3">MIC_R</text>
<text x="32.8" y="131.4">10uF/10V</text>
<text x="31.5" y="141.5">10uF/10V</text>
<text x="49.3" y="147.9">104</text>
<text x="12.4" y="150.4">MBIASL</text>
<text x="22.6" y="154.2">1K</text>
<text x="32.8" y="154.2">6.8K</text>
<text x="41.7" y="154.2">47nH</text>
<text x="13.7" y="159.3">MIC_L</text>
<text x="62" y="158">TVS_5V</text>
<text x="32.8" y="164.4">10uF/10V</text>
<text x="44.2" y="172">TLV_LOR</text>
<text x="63.2" y="175.8">0R</text>
</g>
</svg>
